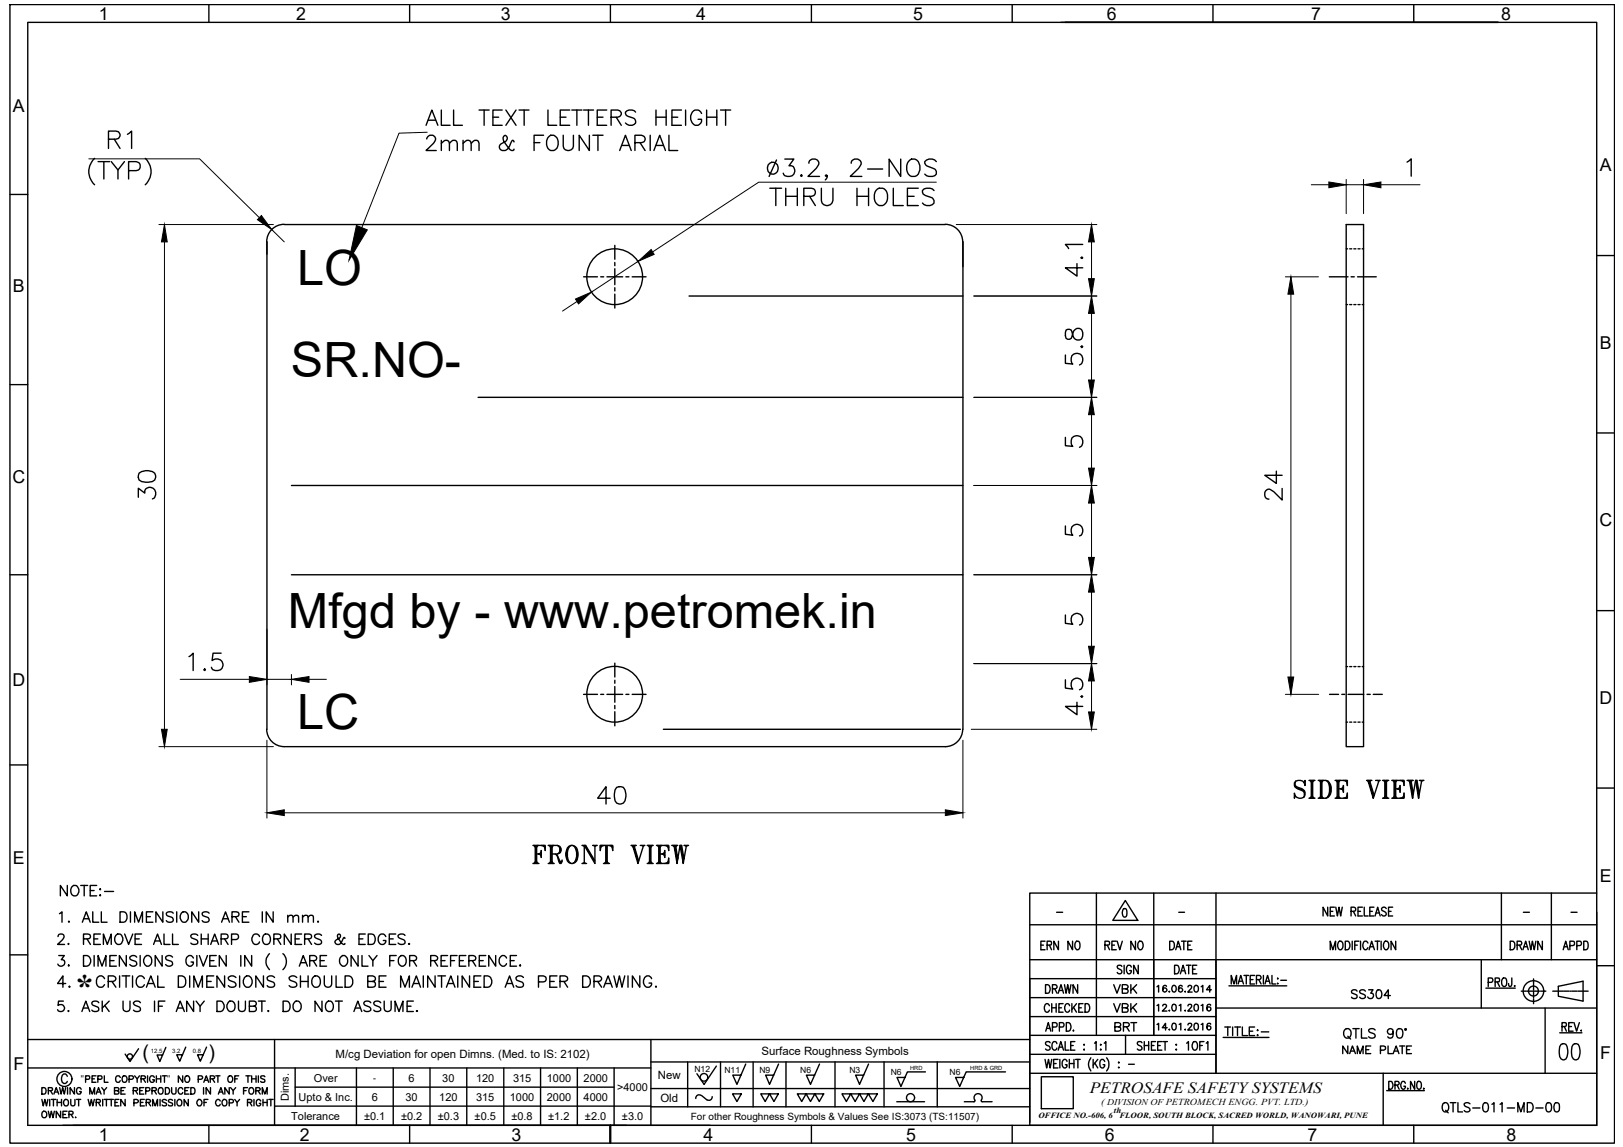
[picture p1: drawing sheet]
<svg xmlns="http://www.w3.org/2000/svg" width="297mm" height="210mm" viewBox="0 0 297 210" stroke-linecap="round" stroke-linejoin="round" font-family="sans-serif">
<!-- layer: 0 -->
<g fill="none" stroke="#000" stroke-width=".25">
<path d="M1.8 .8h293.7v208.4h-293.7zM5.1 4.1h287.1v201.8h-287.1zM38.2 .8v3.3M75 .8v3.3M111.7 .8v3.3M148.5 .8v3.3M185.3 .8v3.3M194.2 4.1h80h-79.3M222 .8v3.3M258.7 .8v3.3M1.8 35.6h3.3M17.3 29a3.3 3.3 0 0 0 0 4.8"/>
<path d="M17.9 29.6h2.2M19 29.6v3.2M19.9 25.5h1.3l.5-.2a.76 .76 0 0 0 0-1.2l-.5-.1h-1.3v3.2M20.4 29.6l1.2 1.5v1.7M20.9 25.5l1.1 1.7M22.8 29.6l-1.2 1.5M23.3 24.6l.8-.6v3.2M23.5 31.2h1.4l.5-.1a.85 .85 0 0 0 .3-.9 .85 .85 0 0 0-.8-.6h-1.4v3.2M26.6 29a3.3 3.3 0 0 1 0 4.8M78 22.9l1-2.8 1.1 2.8M78.1 25.4v-.1a.95 .95 0 0 1 1.1-.5 .82 .82 0 0 1 .5 .7 .82 .82 0 0 1-.4 .7l-1.3 1.3h1.8M78.4 22h1.3"/>
<path d="M80.8 20.1v2.8h1.6M80.8 26.2l.6-.5h.4l.3 .2 .2 .3v1.3M80.8 25.7v1.8M82.3 26.2l.6-.5h.4l.3 .2 .1 .3v1.3M83 20.1v2.8h1.6M84.8 26.2l.6-.5h.4l.3 .2 .1 .3v1.3M84.8 25.7v1.8M86.2 26.2l.7-.5h.4l.2 .2 .2 .3v1.3M87.7 20.1h1.8M88.6 20.1v2.8M90.2 21.4h1.1M91.9 20.1h-1.7v2.8h1.7"/>
<path d="M92.6 20.1l1.8 2.8M94.1 26l-.3-.3-.3 .4a1.52 1.52 0 0 1-1.6 1.4 .67 .67 0 0 1-.5-.5 .67 .67 0 0 1 .3-.6l.9-.5a.64 .64 0 0 0-.1-1.1l-.3 .1a1.05 1.05 0 0 0 .3 1.3l.9 1.2 .5 .1 .2-.2M94.4 20.1l-1.8 2.8M95 20.1h1.8M95.9 20.1v2.8M97.7 26.1h1.1M99.5 24.8h-1.8v2.7M100.3 20.1v2.8h1.6M100.3 25.2l.5-.4a1.3 1.3 0 0 1 1.4 1.7 1.06 1.06 0 0 1-1.1 1.1 1.06 1.06 0 0 1-1.1-1.1v-.6zM102.5 21.4h1.1M103.1 24.8v1.9a.94 .94 0 0 0 .9 .9 .94 .94 0 0 0 .9-.9v-1.9M104.3 20.1h-1.8v2.8h1.8"/>
<path d="M104.6 20.1h1.9M105.6 20.1v2.8M106.8 20.1h1.8M107.7 20.1v2.8M107.9 24.8v2.7l-1.9-2.7v2.7M108.5 24.8h1.9M109.3 21.4h1.1M109.4 24.8v2.7M111 20.1h-1.7v2.8h1.7M111.8 21.4h1.2a.73 .73 0 0 0 .7-.8l-.3-.3-.4-.2h-1.2v2.8M112.8 21.4l.9 1.5M113.4 27.5l1.1-2.7 1 2.7"/>
<path d="M113.8 26.6h1.3M116.2 26.1h1.2l.4-.1a.66 .66 0 0 0 0-1.1l-.4-.1h-1.2v2.7M116.3 20.5a1.25 1.25 0 0 0-1.8 0 .68 .68 0 0 0 .5 .8l.8 .3a.67 .67 0 0 1 .5 .5 .67 .67 0 0 1-.2 .7 1.21 1.21 0 0 1-1.6-.3M117.1 26.1l1 1.4M119 24.8v2.7M119.7 27.5l1-2.7 1.1 2.7M120.1 21.4h1.8M120.1 20.1v2.8M120.1 26.6h1.3M121.9 20.1v2.8M122.4 24.8v2.7h1.6M123 21.4h1"/>
<path d="M124.7 20.1h-1.7v2.8h1.7M125.5 20.1v2.8M128.4 20.8a.95 .95 0 0 0-.9-.7 .95 .95 0 0 0-.9 .7 1.65 1.65 0 0 0 .6 2.1 .98 .98 0 0 0 1.2-1.1h-.6M129.3 21.4h1.9M129.3 20.1v2.8M131.2 20.1v2.8M131.9 20.1h1.8M132.8 20.1v2.8M140.9 34.4h2.1M142 34.4v3.2M142.1 29.3l-1.3 3M143.6 29.1h1.7l-.9 1.2h.5a1.05 1.05 0 0 1 .5 1.4 1.05 1.05 0 0 1-1.3 .6l-.5-.1-.3-.5"/>
<path d="M143.8 34.4v3.2M143.8 35.9h2.1M145.9 34.4v3.2M146.5 32.2l.2-.2 .1 .2-.1 .1zM147.1 35.9h1.4l.4-.1a.75 .75 0 0 0 .3-.8 .75 .75 0 0 0-.7-.6h-1.4v3.2M148 29.9a.72 .72 0 0 1 .6-.8h.6a.78 .78 0 0 1 .5 1.2l-.3 .5-1.5 1.5h2.1M148.2 35.9l1 1.7M150.3 34.4v2.3a1.07 1.07 0 0 0 1.1 .9 1.07 1.07 0 0 0 1-.9v-2.3M151.4 32.2l-.2 .1-.2-.1 .2-.2 .2 .2v.3l-.4 .4M155.8 29.9a.72 .72 0 0 1 .6-.8 1.05 1.05 0 0 1 1.2 .6v.3l-.5 .8-1.5 1.5h2.1M156.8 35.9h2.2M156.8 34.4v3.2"/>
<path d="M158.8 30.9h2.7M159 34.4v3.2M160.3 34.9a1.18 1.18 0 0 1 1.4-.4 1.18 1.18 0 0 1 .7 1.1 1.47 1.47 0 0 1-1.5 2 1.84 1.84 0 0 1-.6-2.7zM163.5 34.4v3.2h1.8M164.8 29.1v3.2l-2.1-3.2v3.2M166.1 35.9h1.2M166.2 29.6a1.07 1.07 0 0 1 1.1-.5 1.07 1.07 0 0 1 .9 .8 1.79 1.79 0 0 1-.8 2.4 1.42 1.42 0 0 1-1.5-2zM168.1 34.4h-2v3.2h2M170.9 34.9a1.46 1.46 0 0 0-2.1 0 .76 .76 0 0 0 .6 .9l.9 .3a.77 .77 0 0 1 .6 .6 .77 .77 0 0 1-.3 .8 1.42 1.42 0 0 1-1.8-.3M171.4 29.6a1.36 1.36 0 0 0-2.2 0 .82 .82 0 0 0 .7 .9l.9 .3a.82 .82 0 0 1 .6 1.1 1.44 1.44 0 0 1-2.2 0M257.5 29.7l.8-.6v3.1M48.9 44.3v89.2"/>
<path d="M52 41a3.2 3.2 0 0 0-3.2 3.2M52 41.1h121M106.8 50.7h2.5M109.9 50.7h.6M111.1 50.7h2.9M112.5 44.9v2.5M112.5 48v.6M112.5 49.2v2.9M112.5 52.6v.6M112.5 53.8v2.6M114.6 50.7h.5M115.7 50.7h2.5"/>
<path d="M126.1 54.2h50.1M173 41a3.2 3.2 0 0 1 3.2 3.2M176.2 44.3v89.2M197.1 48.2v2.3l-2.1-1.5h3.2M198 47l.2 .2-.2 .1-.1-.1zM198.2 44.7h-3.2l.6 .8M243.3 50.7h3.4M246.4 41.1h3.2v95.5h-3.2zM246.4 45.5h.2M246.4 55.7h.2M247 45.5h.4M247 55.7h.4"/>
<path d="M247.3 50.7h.6M247.8 45.5h.4M247.8 55.7h.4M248.5 50.7h3.4M248.5 45.5h.4M248.5 55.7h.4M249.3 45.5h.3M249.3 55.7h.3M292.2 46.8h3.3M1.8 70.4h3.3M87.5 72.7h88.7M195 65v1.5l1.3 .1a1.12 1.12 0 0 1 0-1.7 1.12 1.12 0 0 1 1.7 .3 1.12 1.12 0 0 1-.4 1.6"/>
<path d="M195.1 60.4l-.1 .5 .1 1a.62 .62 0 0 0 1.1-.3 1.59 1.59 0 0 1 .9-1.5 .84 .84 0 0 1 1.1 .8 1.03 1.03 0 0 1-.6 1.3 1 1 0 0 1-1.3-.9l-.1-.6a.66 .66 0 0 0-1.1-.3zM198 63.3l.2 .1-.2 .2-.1-.2zM292.2 79.2h3.3M25.3 91v-1.6l1.2 .8a1.03 1.03 0 0 1 1.2-1 1.03 1.03 0 0 1 .8 1.3l-.3 .7-.3 .1M25.4 86.6a2.42 2.42 0 0 1 2.9 0 1.03 1.03 0 0 1-.4 1.5 2.93 2.93 0 0 1-2.5-.3l-.1-.4zM53.3 88.8h122.9M195 80v1.6l1.3 .1a1.12 1.12 0 0 1 0-1.7 1.12 1.12 0 0 1 1.7 .2 1.12 1.12 0 0 1-.4 1.7M195 96.3v1.5l1.3 .1a1.15 1.15 0 0 1 0-1.6 1.15 1.15 0 0 1 1.6 0 1.15 1.15 0 0 1 0 1.6l-.3 .2M233.6 86.2v2.3l-2.1-1.5h3.2M234.7 89.4v2.1l-1.6-1.5-.4-.3a.72 .72 0 0 0-1.2 .5v.5a.72 .72 0 0 0 .7 .6M1.8 105.2h3.3M40.5 119.5h-1.5l-.2 1.4a1.14 1.14 0 0 1 1.7-.1 1.14 1.14 0 0 1 0 1.7 1.14 1.14 0 0 1-1.7-.1l-.1-.3"/>
<path d="M53.3 105.2h122.9M195 112.6v1.5l1.3 .1a1.15 1.15 0 0 1 0-1.6 1.15 1.15 0 0 1 1.6 0 1.15 1.15 0 0 1 0 1.6l-.3 .2M292.2 111.7h3.3M1.8 140h3.3M34.6 120.2l.7-.7v3.2M37.3 122.6l.2-.2 .1 .2-.1 .1zM48.8 133.4a3.2 3.2 0 0 0 3.2 3.2h121a3.2 3.2 0 0 0 3.2-3.2M106.8 127.1h2.5M109.9 127.1h.6M111.1 127.1h2.9M112.5 121.4v2.5M112.5 124.5v.5"/>
<path d="M112.5 125.6v2.9M112.5 129.1v.6M112.5 130.2v2.6M114.6 127.1h.5M115.7 127.1h2.5M121.4 133.5h54.4M195 124.4v1.5l1.3 .2a1.15 1.15 0 0 1 0-1.7 1.15 1.15 0 0 1 1.6 0 1.15 1.15 0 0 1 0 1.7l-.3 .1M197.1 128.5v2.3l-2.1-1.5h3.2M198 127.3l.2 .2-.2 .1-.1-.1zM243.3 127.1h1.7M245.6 127.1h.5M246.4 122h.2"/>
<path d="M246.4 132.2h.2M246.7 127.1h2.9M247 122h.4M247 132.2h.4M247.8 122h.4M247.8 132.2h.4M248.5 122h.4M248.5 132.2h.4M249.3 122h.3M249.3 132.2h.3M250.2 127.1h.6M251.3 127.1h1.7"/>
<path d="M111.7 146.1h-2.3l1.5-2.1v3.1M112.9 144.1a1.08 1.08 0 0 1 1.5 .5 2.48 2.48 0 0 1-.3 2.4 1.03 1.03 0 0 1-1.5-.5 2.93 2.93 0 0 1 .3-2.4zM292.2 144.2h3.3M1.8 174.7h3.3M10.8 174.9h1l-.6 .7a.63 .63 0 0 1 .6 .9 .63 .63 0 0 1-1 .2l-.2-.3M10.9 167.2l.4-.3v1.9M12 180h-1.5l1-1.4v2.1M12.5 176.7h.2l-.1 .1zM15.1 168.8l.7-1.9 .7 1.9M15.3 174.9h.6a1.03 1.03 0 0 1 .7 .9 1.03 1.03 0 0 1-.7 1h-.6zM15.3 168.1h1M17 166.9v1.9h1.1"/>
<path d="M17.2 174.9v1.9M17.9 176.8v-1.9l.8 1.9 .7-1.9v1.9M18.5 166.9v1.9h1.1M19.1 179.1a.76 .76 0 0 0-.8-.5 .76 .76 0 0 0-.6 .8 .9 .9 0 0 0 .1 1 .9 .9 0 0 0 1 .2l.3-.4M19.8 179.6h.9a.58 .58 0 0 0 .5-.6l-.2-.3-.3-.1h-.9v2.1M20.1 175.8h.8M20.5 179.6l.7 1.1M21.3 174.9h-1.2v1.9h1.2M21.9 178.6v2.1M22 166.9h.6a1.02 1.02 0 0 1 .7 .9 1.02 1.02 0 0 1-.7 1h-.6zM22.4 178.6h1.3M23.1 178.6v2.1"/>
<path d="M23.1 174.9v1.9l-1.3-1.9v1.9M23.9 166.9v1.9M24.3 178.6v2.1M24.6 168.8v-1.9l.8 1.9 .7-1.9v1.9M25 175.2a.71 .71 0 0 0-.7-.4 .71 .71 0 0 0-.6 .5l.3 .3 .7 .3a.46 .46 0 0 1 .3 .3 .46 .46 0 0 1-.2 .5 .8 .8 0 0 1-1.1-.2M25.7 174.9v1.9M26.4 179.1a.76 .76 0 0 0-.9-.5 .76 .76 0 0 0-.6 .8 .92 .92 0 0 0 .2 1 .92 .92 0 0 0 1 .2l.3-.4M26.5 175.2a.78 .78 0 0 1 1-.1 .78 .78 0 0 1 .3 1 .74 .74 0 0 1-.8 .7 .74 .74 0 0 1-.7-.7v-.5zM26.8 167.8h.7M27.1 180h1M28 166.9h-1.2v1.9M28.9 178.6v2.1h1.2"/>
<path d="M29.7 174.9v1.9l-1.3-1.9v1.9M29.8 166.9v1.9l-1.3-1.9v1.9M31.6 175.2a.71 .71 0 0 0-.7-.4 .71 .71 0 0 0-.6 .5l.2 .3 .7 .3a.46 .46 0 0 1 .4 .3 .46 .46 0 0 1-.2 .5 .8 .8 0 0 1-1.1-.2M31.7 167.1a.74 .74 0 0 0-1.3 .2l.2 .3 .9 .3a.48 .48 0 0 1 .2 .5 .48 .48 0 0 1-.4 .4l-.7-.1-.2-.2M32.3 166.9v1.9M32.6 178.6h.7a1.12 1.12 0 0 1 .7 1 1.12 1.12 0 0 1-.7 1.1h-.7zM33.2 167.1l.2-.2a.95 .95 0 0 1 1.1 .7 .95 .95 0 0 1-.6 1.2 1 1 0 0 1-.9-.6 1 1 0 0 1 .2-1.1zM34.7 178.6v2.1M35.4 175.3a.64 .64 0 0 0-1-.3 1.01 1.01 0 0 0-.4 1.1 1.01 1.01 0 0 0 1 .7 .7 .7 0 0 0 .4-.7h-.4M36 174.9v1.9M36.4 166.9v1.9l-1.3-1.9v1.9M36.5 174.9l.7 1.9 .8-1.9"/>
<path d="M37.8 179.6h.9M38.3 167.1a.74 .74 0 0 0-1.3 .2l.2 .3 .7 .2a.49 .49 0 0 1 .2 .9 .87 .87 0 0 1-1.1-.2M38.4 175.8h.8M39.1 178.6h-1.3v2.1h1.3M39.6 174.9h-1.2v1.9h1.2M40.6 168.8l.7-1.9 .7 1.9M40.8 168.1h.9M41.1 178.6v2.1l-1.4-2.1v2.1M41.4 174.9v1.9l-1.3-1.9v1.9M42.5 167.8l1.1-.1 .1-.3-.1-.4-.3-.1h-.8v1.9M43.1 167.8l.6 1M43.2 178.9a.79 .79 0 0 0-.8-.3 .79 .79 0 0 0-.6 .5l.2 .3 .8 .3a.52 .52 0 0 1 .2 .9 .99 .99 0 0 1-1.2-.2"/>
<path d="M43.9 178.6v2.1M44.1 174.9v1.9M44.4 167.8h.7M44.7 178.9l.3-.2a.94 .94 0 0 1 1.1 .3 .94 .94 0 0 1-.1 1.2 .71 .71 0 0 1-1 .4 1.23 1.23 0 0 1-.3-1.7zM45.6 166.9h-1.2v1.9M46.1 174.9v1.9l-1.3-1.9v1.9M48 166.9v1.9M48.2 178.6v2.1l-1.4-2.1v2.1M49.3 174.5a1.98 1.98 0 0 0 0 2.9M50 166.9v1.9l-1.3-1.9v1.9M50.2 178.9a.75 .75 0 0 0-.7-.3 .75 .75 0 0 0-.6 .5l.2 .3 .8 .3a.52 .52 0 0 1 .2 .9 .95 .95 0 0 1-1.2-.2M51.8 174.5a1.98 1.98 0 0 1 0 2.9"/>
<path d="M52.7 167.8l.4-.3 .5 .1v1.2M52.7 167.5v1.3M53.6 167.8l.3-.2a.44 .44 0 0 1 .8 .2v1M54.3 178.9a.79 .79 0 0 0-.8-.3 .79 .79 0 0 0-.6 .5l.2 .3 .8 .3a.5 .5 0 0 1 .4 .4 .5 .5 0 0 1-.2 .5 .99 .99 0 0 1-1.2-.2M54.8 176.8l.7-1.9 .8 1.9M55 179.6h1.4M55 178.6v2.1M55.1 176.2h.9M55.4 167.8l.3-.2a.44 .44 0 0 1 .7 .2v1M55.4 167.5v1.3M56.4 167.8l.4-.3 .5 .1 .1 1.2M56.4 178.6v2.1"/>
<path d="M56.7 175.8h.8l.3-.1 .2-.3a.5 .5 0 0 0-.5-.5h-.8v1.9M57.3 178.9a.75 .75 0 0 1 .8-.3 .75 .75 0 0 1 .5 .8 .9 .9 0 0 1-.2 1 .9 .9 0 0 1-1 .2 1.29 1.29 0 0 1-.1-1.7zM57.3 175.8l.7 1M58.6 175.8h.8M59.4 178.6v1.5a.68 .68 0 0 0 .6 .6 .68 .68 0 0 0 .7-.6v-1.5M59.8 174.9h-1.2v1.9h1.2M61.5 178.6v2.1h1.2M62.4 175.2a.78 .78 0 0 1 1-.1 .78 .78 0 0 1 .2 1 .74 .74 0 0 1-.7 .7 .74 .74 0 0 1-.8-.7v-.5zM63.2 178.6h.7a1.12 1.12 0 0 1 .7 1 1.12 1.12 0 0 1-.7 1.1h-.7zM65.5 174.9v1.9l-1.2-1.9v1.9M66.3 174.9v1.9h1.1M67.3 179.6h.9l.3-.1a.44 .44 0 0 0 0-.8l-.3-.1h-.9v2.1l1.2-.1a.53 .53 0 0 0 .2-.6 .53 .53 0 0 0-.5-.4"/>
<path d="M67.5 174.9l.7 .9v1M69 174.9l-.8 .9M69.4 179.6h.8M70.7 178.6h-1.3v2.1h1.3M71.3 175.8h.8M72.5 174.9h-1.2v1.9M73.1 175.2a.78 .78 0 0 1 1-.2 .78 .78 0 0 1 .2 1.1 .72 .72 0 0 1-.7 .7 .72 .72 0 0 1-.7-.7zM75 175.8h.8l.3-.1 .1-.3a.5 .5 0 0 0-.4-.5h-.8v1.9M75.6 175.8l.6 1M75.7 180h1M77.5 178.6v2.1M78.8 175.8l1.1-.1a.41 .41 0 0 0 0-.7l-.3-.1h-.8v1.9"/>
<path d="M79.5 175.8l.6 1M79.6 178.6v2.1l-1.3-2.1v2.1M80.1 178.6h1.4M80.7 175.8h.7M80.8 178.6v2.1M81.9 174.9h-1.2v1.9h1.2M82 180h1M82.5 175.8h.7M83.7 174.9h-1.2v1.9M83.8 178.6v2.1M84.1 175.8h.7M85.3 174.9h-1.2v1.9h1.2"/>
<path d="M85.8 175.8l1.1-.1 .2-.3-.1-.3-.4-.2h-.8v1.9M85.9 178.6v2.1l-1.3-2.1v2.1M86.4 175.8l.7 1M86.7 179.6h.8M87.7 175.8h.7M88 178.6h-1.3v2.1h1.3M88.6 178.6h.7a1.09 1.09 0 0 1 .7 1 1.09 1.09 0 0 1-.7 1.1h-.7zM88.9 174.9h-1.2v1.9h1.2M90.7 174.9v1.9l-1.2-1.9v1.9M92.7 175.3a.64 .64 0 0 0-1-.3 1.01 1.01 0 0 0-.3 1.1 1.01 1.01 0 0 0 .9 .7l.4-.5M92.8 180h.9M93.4 175.8h.7"/>
<path d="M94.5 174.9h-1.1v1.9h1.1M95.1 176.7h.2l-.1 .1zM95.8 178.9a.75 .75 0 0 0-.7-.3 .75 .75 0 0 0-.7 .5l.2 .3 .8 .3a.52 .52 0 0 1 .2 .9 .95 .95 0 0 1-1.2-.2M98.6 179.7h.8a.53 .53 0 0 0 .5-.4 .53 .53 0 0 0-.2-.6l-.3-.1h-.8v2.1M100.6 179.6h.8M101.9 178.6h-1.3v2.1h1.3M102.5 179.6h.9l.3-.1a.44 .44 0 0 0 0-.8l-.3-.1h-.9v2.1M103.2 179.6l.7 1.1M106.6 178.6h.8a1.12 1.12 0 0 1 .7 1 1.12 1.12 0 0 1-.7 1.1h-.8zM108.7 179.6h.9a.58 .58 0 0 0 .5-.6l-.2-.3-.3-.1h-.9v2.1M109.4 179.6l.7 1.1M110.8 180h1"/>
<path d="M112.4 178.6l.5 2.1 .5-2.1 .4 2.1 .5-2.1M114.9 178.6v2.1M117.1 178.6v2.1l-1.4-2.1v2.1M119.3 179.1a.71 .71 0 0 0-1.1-.4 1.07 1.07 0 0 0-.4 1.2 1.07 1.07 0 0 0 1 .8 .67 .67 0 0 0 .5-.8h-.5M188.5 175.6h103.7M188.5 169.2h103.7M200.7 163.4v26.1M202.2 173l.7-.1 .1-.5-.8-.2v1.6M202.6 173l.5 .8M203.5 173h.5M204.3 172.2h-.8v1.6h.8M204.5 172.2l.4 1.6 .5-1.6"/>
<path d="M205.3 176.9a.46 .46 0 0 0-.5-.3 .46 .46 0 0 0-.3 .4l.1 .2 .7 .4a.39 .39 0 0 1-.3 .6h-.2l-.3-.2M205.6 166.3h.3a.92 .92 0 0 1 .3 1.2l-.1 .3h-.3a1.12 1.12 0 0 1-.2-1.5zM205.7 176.6v1.6M206 164.8l2.2 3.6h-4.5zM207.1 177a.46 .46 0 0 0-.6-.4 .46 .46 0 0 0-.3 .6v.6a.43 .43 0 0 0 .7 .3l.2-.5h-.3M207.8 172.2v1.6l-.8-1.6v1.6M208.3 176.6v1.6l-.8-1.6v1.6M208.5 172.3l.3-.1a.85 .85 0 0 1 .4 .9 .85 .85 0 0 1-.6 .7 1.08 1.08 0 0 1-.1-1.5zM211.2 163.4v26.1M215 176.6h.4a.83 .83 0 0 1 .4 1 .83 .83 0 0 1-.8 .6zM216 178.2l.5-1.6 .5 1.6M216.2 177.7h.6"/>
<path d="M217.1 176.6h.9M217.6 176.6v1.6M218.3 177.4h.4M219 176.6h-.7v1.6h.7M222.5 179.1h-34v26.3M222.5 163.4v33M226.8 179.6h.6M227.7 178.5h.8M228.1 178.5v1.6M228.8 179.3h.5M229.6 178.5h-.8v1.6h.8M230 179.3l.7-.1 .1-.2-.1-.4-.7-.1v1.6"/>
<path d="M230.4 179.3l.4 .8M231.2 178.5v1.6M231.7 179.6h.6M232.8 178.5v1.6h.7M233.8 180v.1zM233.8 179v.2zM234.4 179.4h1.1M243 166v1.6l-.9-1.6v1.6M243.5 173.8v-1.6l.4 1.6 .5-1.6v1.6M243.5 166.8h.4M244.2 166h-.7v1.6h.7M244.5 166l.3 1.6 .3-1.6 .3 1.6 .3-1.6"/>
<path d="M245.1 172.3l.1-.1a.81 .81 0 0 1 .7 .7 .81 .81 0 0 1-.4 .8l-.1 .1a.88 .88 0 0 1-.6-.6 .88 .88 0 0 1 .3-.9zM246.2 172.2h.4a.83 .83 0 0 1 .5 1 .83 .83 0 0 1-.9 .6zM247.3 166.8h.5a.39 .39 0 0 0 .3-.4 .39 .39 0 0 0-.3-.4h-.5v1.6M247.5 172.2v1.6M247.7 166.8l.4 .8M247.9 173h.5M248.5 166.8h.5M248.7 172.2h-.8v1.6M249 172.2v1.6M249.3 166h-.8v1.6h.8M249.7 166v1.6h.7M250.4 172.6a.48 .48 0 0 0-.6-.4 .48 .48 0 0 0-.4 .6v.4a.48 .48 0 0 0 .4 .6 .48 .48 0 0 0 .6-.4"/>
<path d="M250.6 173.8l.4-1.6 .5 1.6M250.7 166.8h.5M250.7 173.3h.7M251.5 166h-.8v1.6h.8M251.7 167.6l.4-1.6 .5 1.6M251.7 172.2h.8M251.8 167.1h.6M252.1 172.2v1.6M252.8 172.2v1.6M253.4 172.3l.2-.1a.81 .81 0 0 1 .7 .7 .81 .81 0 0 1-.4 .8l-.1 .1a.88 .88 0 0 1-.6-.6 .88 .88 0 0 1 .2-.9zM253.7 166.3a.44 .44 0 0 0-.5-.3 .44 .44 0 0 0-.3 .4l.1 .3 .6 .3a.38 .38 0 0 1-.2 .6h-.2l-.3-.2M254.1 166.8h.5"/>
<path d="M254.9 166h-.8v1.6h.8M255.4 172.2v1.6l-.8-1.6v1.6M271.1 175.6v8.9M272.4 179.8l.7-.2 .1-.3-.1-.3h-.7v1.5M273.6 179.7l.8-.1v-.6h-.8v1.5M274 179.7l.4 .8M274.8 163.4v12.2M275.1 179h.3a1.04 1.04 0 0 1 0 1.5 .86 .86 0 0 1-.6-.6 .86 .86 0 0 1 .3-.9zM276.7 179v1.2l-.1 .3h-.4l-.1-.5M280.7 179.1v.9M283.9 163.4v12.2M292.2 163.4h-103.7v42.5h103.7v-39"/>
<path d="M292.2 176.7h3.3M5.1 190.2h183.4M5.1 195.4h114M7.7 199a.65 .65 0 0 1 .7 .4 .65 .65 0 0 1-.2 .8h-.5zM8.8 199.6l.7-.1v-.4l-.7-.1v1.2M9.2 199.6l.4 .6M10 199.8h.6M10.9 199l.3 1.2 .3-1.2 .3 1.2 .2-1.2M12.3 197a.49 .49 0 0 0-.7-.4 1.08 1.08 0 0 0 .1 1.7 .54 .54 0 0 0 .6-.4M12.4 199v1.2M12.7 180.5l.1 .1-.1 .1zM13.6 199v1.2l-.8-1.2v1.2"/>
<path d="M14.9 199.3a.48 .48 0 0 0-.7-.2 .48 .48 0 0 0-.2 .7 .43 .43 0 0 0 .4 .4 .43 .43 0 0 0 .5-.4h-.3M15.7 197.5l.6-.1v-.5h-.6v1.2M16.8 197.4h.5M17.6 196.9h-.8v1.2h.8M17.8 199.8h.5M17.9 197.5l.7-.1v-.5h-.7v1.2M18.6 199l.5 .6v.6M19.1 196.9v1.2h.7M19.5 199l-.4 .6M21 199.6l.6-.1 .2-.3-.2-.1-.6-.1v1.2l.7-.1v-.4l-.2-.1M22 197.2a.48 .48 0 0 0-.6-.3 .48 .48 0 0 0-.2 .7 .43 .43 0 0 0 .3 .5 .43 .43 0 0 0 .5-.3M22.1 199.6h.5"/>
<path d="M22.4 197a.54 .54 0 0 1 .8 .1 .54 .54 0 0 1-.1 .8 .47 .47 0 0 1-.6 .1 .47 .47 0 0 1-.1-.7zM22.9 199h-.8v1.2h.8M23.6 197.5l.7-.1 .1-.3-.1-.2h-.7v1.2M24.4 199.6l.7-.1 .1-.3-.1-.1-.7-.1v1.2M24.6 196.9l.5 .5v.7M24.8 199.6l.4 .6M25.4 191.9l-1.6 2.4-.9-1.4M25.5 196.9l-.4 .5M25.6 199.6h.4M25.8 197.4h.7l.1-.3-.1-.2h-.7v1.2M26.2 197.4l.4 .7M26.3 199h-.7v1.2h.7"/>
<path d="M26.7 199.7l.7-.2v-.3l-.7-.2v1.2M26.8 180.7l.8-2.1 .8 2.1M27 196.9v1.2M27.8 199.6l.7-.1 .1-.3-.1-.1-.7-.1v1.2M28.2 197.2a.48 .48 0 0 0-.6-.3 .48 .48 0 0 0-.2 .7 .43 .43 0 0 0 .4 .5 .43 .43 0 0 0 .4-.5h-.3M28.2 199.6l.4 .6M28.6 197.4h.8M28.6 196.9v1.2M29.2 199.1a.56 .56 0 0 1 .7 .5 .56 .56 0 0 1-.7 .6l-.2-.4zM29.4 196.9v1.2M29.7 196.9h.8M30.1 196.9v1.2"/>
<path d="M30.3 199h.3a.64 .64 0 0 1 .4 .6 .64 .64 0 0 1-.4 .6h-.3zM30.4 191.7l-1.1 2.6-.6-1.2h1.1M31.4 199v.9a.41 .41 0 0 0 .4 .3 .41 .41 0 0 0 .4-.3v-.9M33.4 196.9v1.2l-.8-1.2v1.2M33.4 199.3a.43 .43 0 0 0-.5-.3 .43 .43 0 0 0-.3 .5 .49 .49 0 0 0 .2 .6 .49 .49 0 0 0 .6 0v-.2M33.8 199.6h.5M33.9 197a.54 .54 0 0 1 .8 .1 .54 .54 0 0 1-.1 .8 .47 .47 0 0 1-.6 .1 .47 .47 0 0 1-.2-.7zM34 191.6l-1.1 2.6-.6-1.2h1.1M34.6 199h-.8v1.2h.8M34.9 199a.65 .65 0 0 1 .8 .4 .65 .65 0 0 1-.2 .8h-.6zM35.5 180.7v-2.1l.8 2.1 .7-2.1v2.1M36.3 197.5l.7-.1 .1-.3-.1-.2h-.7v1.2"/>
<path d="M37.3 199v1.2M37.3 198.1l.5-1.2 .4 1.2M37.5 197.7h.5M37.8 191.6l-1.1 2.6-.5-1.2h1M38.5 197.4h.7l.1-.3-.1-.2h-.7v1.2M38.5 199v1.2l-.8-1.2v1.2M38.9 197.4l.4 .7M39.5 196.9h.8M39.9 196.9v1.2M40.1 199.8h.6M41.8 197a.54 .54 0 0 1 .7 .1 .54 .54 0 0 1 0 .8 .47 .47 0 0 1-.7 .1 .47 .47 0 0 1-.1-.7zM42 199v1.2l-.9-1.2v1.2"/>
<path d="M42.2 199l.5 .6v.6M43 197.4h.4M43.1 199l-.4 .6M43.7 196.9h-.7v1.2M44.6 199.6h.4M45 196.9h.8M45.3 199h-.7v1.2M45.4 196.9v1.2M45.6 199.2a.54 .54 0 0 1 .8 .1 .54 .54 0 0 1-.1 .8 .47 .47 0 0 1-.6 0 .47 .47 0 0 1-.1-.6zM46.1 197.4h.8M46.1 196.9v1.2M46.8 199.6l.7-.1 .1-.3-.1-.1-.7-.1v1.2"/>
<path d="M46.9 196.9v1.2M47.2 199.6l.4 .6M47.3 196.9v1.2M48.5 197l-.3-.1h-.4l-.1 .1 .1 .3 .6 .3v.4l-.4 .1-.3-.2M50.2 190.2v15.7M54 199h58.4M54 195.4v7M65.2 195.4v10.5M72 195.4v10.5M73.3 180.7v-2.1l.8 2.1 .8-2.1v2.1M75.4 180.7l.8-2.1 .8 2.1M78.7 195.4v10.5"/>
<path d="M81.7 180.7l.8-2.1 .8 2.1M85.4 195.4v10.5M92.2 195.4v10.5M92.5 180.7l.8-2.1 .7 2.1M98.9 195.4v10.5M105.7 195.4v10.5M110.5 180.7l.8-2.1 .8 2.1M112.4 195.4v10.5M119.1 199.2h69.4M119.1 194.3h69.4M119.1 190.2v15.7M120 180.6h.1z"/>
<path d="M125.9 194.3v8.3M131.1 195.1l-2.2 3.3-1.3-1.9M131.9 194.3v8.3M136.5 194.7l-1.6 3.7-.8-1.6h1.5M137.8 194.3v8.3M142.5 194.7l-1.7 3.7-.7-1.6h1.5M143.8 194.3v8.3M150 194.7l-1.7 3.7-.7-1.6h1.5M152.8 194.3v8.3M159 194.7l-1.7 3.7-.7-1.6h1.5M161.8 194.3v8.3M169.4 196.2h-3.3l-1.2 2.6-.7-1.6h1.5"/>
<path d="M171.5 194.3v8.3M184 196.2h-7.2l-1.2 2.6-.7-1.6h1.5M188.5 186h34M188.5 189.5h34M188.5 182.6h34M188.5 196.4h103.7M188.5 192.9h34M190.6 197h5.8v5.9h-5.8zM191.3 193.9l.3 1.5 .3-1.5 .3 1.5 .3-1.5M191.3 180.2a.83 .83 0 0 1 .9 .6 .83 .83 0 0 1-.4 1h-.5zM191.4 188.7l.5-1.6 .4 1.6M191.6 188.2h.6"/>
<path d="M192.1 184.1a.48 .48 0 0 0-.6-.4 .48 .48 0 0 0-.4 .6v.3a.48 .48 0 0 0 .4 .6 .48 .48 0 0 0 .6-.3M192.2 190.8a.45 .45 0 0 0-.5-.2 .45 .45 0 0 0-.4 .4l.3 .3 .5 .2 .1 .5a.51 .51 0 0 1-.9 0M192.5 183.7v1.5M192.5 184.4h.8M192.6 181l.7-.1 .2-.2-.2-.4-.7-.1v1.6M192.6 187.9h.7l.2-.3-.1-.3-.8-.2v1.6M192.8 194.6h.5M193 181l.5 .8M193.3 183.7v1.5M193.4 191a.46 .46 0 0 0-.5-.4 .46 .46 0 0 0-.4 .6v.4a.46 .46 0 0 0 .4 .6 .46 .46 0 0 0 .5-.4M193.6 193.9h-.8v1.5h.8M193.7 192.2l.4-1.6 .5 1.6"/>
<path d="M193.7 181.8l.5-1.6 .4 1.6M193.8 184.4h.5M193.8 191.6h.6M193.8 181.3h.7M193.9 187.9h.7l.1-.3-.1-.3-.7-.2v1.6M194 193.9v1.5M194.6 183.7h-.8v1.5h.8M194.8 180.2l.3 1.6 .3-1.6 .3 1.6 .3-1.6M194.9 190.6v1.6h.8M195.2 187.1a.79 .79 0 0 1 .8 .8 .79 .79 0 0 1-.8 .8zM195.3 194.3a.4 .4 0 0 0-.7-.3 1.04 1.04 0 0 0 .1 1.4 .47 .47 0 0 0 .6-.6h-.3M195.7 194.6h.9"/>
<path d="M195.7 193.9v1.5M195.7 184.1v-.2a.4 .4 0 0 0-.4-.2 .4 .4 0 0 0-.4 .4v.5l.1 .4a.4 .4 0 0 0 .4 .2 .4 .4 0 0 0 .3-.3M196 191.3h.4M196.2 183.7v1.5M196.4 188.6h.1zM196.5 184.3l.5 .9M196.6 193.9v1.5M196.7 190.6h-.7v1.6h.7M196.9 193.9h.8M197 183.7l-.8 1M197.2 180.2v1.6l-.8-1.6v1.6M197.3 193.9v1.5"/>
<path d="M197.4 184.4h.5M198.2 183.7h-.8v1.5h.8M198.3 191.2h.2zM198.3 192.1h.2zM198.6 183.7a.79 .79 0 0 1 .9 .8 .79 .79 0 0 1-.9 .7zM199.6 193.6a1.91 1.91 0 0 0 0 2.4M200.1 193.9v1.5M200.3 190.9l.3-.3v1.6M200.4 194.5l.5 .9M200.9 193.9l-.8 1M201.4 192.1h.1zM201.5 191.1v.2z"/>
<path d="M202.1 190.9l.3-.3v1.6M202.2 194.3a.46 .46 0 0 0-.6-.4 .46 .46 0 0 0-.3 .6v.3a.47 .47 0 0 0 .4 .7 .47 .47 0 0 0 .5-.7h-.3M202.5 193.6a1.91 1.91 0 0 1 0 2.4M204.7 194.5h.1zM204.7 195.4h.1zM206 189.5v3.4M206.5 194.8h1.1M209 190.8a.45 .45 0 0 0-.5-.2 .45 .45 0 0 0-.3 .4l.1 .2 .6 .3 .1 .5a.51 .51 0 0 1-.8 0M209.4 190.6v1.6M210.2 190.6v1.6M210.7 191.3h.5M211.5 190.6h-.8v1.6h.8"/>
<path d="M211.8 180.6l.2-.3v1.3M211.8 184l.2-.2v1.2M211.8 187.5l.2-.2v1.2M211.9 191.3h.4M212.6 190.6h-.7v1.6h.7M212.8 184.1l.2-.3h.3l.2 .2-.1 .3-.7 .7h.9M212.8 190.6h.9M213.2 190.6v1.6M213.5 180.5l-.1-.1a.37 .37 0 0 0-.5 .2v.8a.39 .39 0 0 0 .6 .1 .39 .39 0 0 0-.1-.6 .39 .39 0 0 0-.6 .2M213.6 188.1h-.9l.6-.8v1.2M214 181.5h.1zM214 184.9h.1z"/>
<path d="M214 188.4h.1zM214.6 180.4l.2-.1a.65 .65 0 0 1 .5 .6 .65 .65 0 0 1-.5 .7 .74 .74 0 0 1-.2-1.2zM214.6 183.8h.3a.68 .68 0 0 1 .4 .6 .68 .68 0 0 1-.5 .6 .79 .79 0 0 1-.2-1.2zM214.6 187.3h.3a.68 .68 0 0 1 .4 .6 .68 .68 0 0 1-.5 .6 .79 .79 0 0 1-.2-1.2zM215.3 191.1v.2zM215.3 192v.2zM215.8 184l.3-.2v1.2M215.8 187.5l.3-.2v1.2M216.4 180.5l-.1-.1a.37 .37 0 0 0-.6 .2v.8a.39 .39 0 0 0 .6 .1 .39 .39 0 0 0-.1-.6 .39 .39 0 0 0-.5 .2M216.8 181.5h.2zM216.8 184.9h.2zM216.8 188.4h.2z"/>
<path d="M217.2 190.9l.3-.3v1.6M217.4 180.6l.2-.3h.3l.2 .3v.2l-.7 .8h.8M217.4 184.1l.2-.3h.4l.1 .2v.3l-.7 .7h.8M217.4 187.6l.2-.3h.4l.1 .2v.2l-.7 .8h.8M218.4 190.7l.2-.1a.83 .83 0 0 1 .6 .6 .83 .83 0 0 1-.3 .9l-.1 .1a.88 .88 0 0 1-.6-.7 .88 .88 0 0 1 .2-.8zM218.7 180.4a.37 .37 0 0 1 .6 .2v.2a.53 .53 0 0 1-.4 .8 .77 .77 0 0 1-.2-1.2zM218.7 183.8h.3a.67 .67 0 0 1 .3 .7 .67 .67 0 0 1-.4 .5 .82 .82 0 0 1-.2-1.2zM218.7 187.3h.3a.67 .67 0 0 1 .3 .6 .67 .67 0 0 1-.4 .6 .82 .82 0 0 1-.2-1.2zM219.6 191.3h.4M219.8 180.6l.3-.3v1.3M219.8 184l.3-.2v1.2M219.8 187.5l.3-.2v1.2"/>
<path d="M220.3 190.6h-.7v1.6M220.8 190.9l.3-.3v1.6M221.6 184l-.1-.2h-.3a.68 .68 0 0 0-.3 .6 .68 .68 0 0 0 .4 .6 .38 .38 0 0 0 .3-.5 .38 .38 0 0 0-.7-.1v.2M221.6 187.4l-.1-.1h-.3a.68 .68 0 0 0-.3 .6 .68 .68 0 0 0 .4 .6 .38 .38 0 0 0 .3-.4 .38 .38 0 0 0-.3-.4 .38 .38 0 0 0-.4 .4M221.7 181.1h-.9l.6-.8v1.3M222.5 184.5h69.7M223.9 189.9h8.3M224.2 187.9h1M224.7 187.9v1.6M224.9 180.4h10.6M225.3 180.1v-1.6l.5 1.6 .5-1.6v1.6M225.6 187.9v1.6"/>
<path d="M226 187.9h1M226.5 187.9v1.6M226.6 180.1l.5-1.6 .5 1.6M227.4 187.9v1.6h.9M228.6 188.7h.7M229.6 187.9h-1v1.6h1M230.1 188.5h.2zM230.1 189.5h.2zM230.8 188.8h1.4M231.5 180.1l.5-1.6 .5 1.6M246.3 188.3a.86 .86 0 0 1 1 .6 .86 .86 0 0 1-.5 1.1 .9 .9 0 0 1-.9-.7 .9 .9 0 0 1 .4-1zM246.7 191.4v1.4l-1-1.4v1.4"/>
<path d="M246.7 189.6l.5 .5M247 192.8l.5-1.4 .6 1.4M247.2 192.3h.7M247.6 188.2h1.2M248.2 188.2v1.8M248.4 192.8v-1.4l.5 1.4 .6-1.4v1.4M249.2 188.2v1.8h1M250 192.1h.5M250.9 191.4h-.9v1.4h.9M251.7 188.5a.69 .69 0 0 0-1.2 .1l.2 .3 .6 .2a.43 .43 0 0 1 .4 .4 .43 .43 0 0 1-.2 .4 .82 .82 0 0 1-1-.2M252.6 192.2l.8-.1 .2-.2-.1-.4-.9-.1v1.4M253.2 196.4v9.5"/>
<path d="M253.8 199.6h6.9M254 191.4v1.4h.8M254.2 197.9h.4a.85 .85 0 0 1 0 1.4h-.4zM255 188.8a.53 .53 0 0 1-.8 .4 .53 .53 0 0 1-.1-.9 .53 .53 0 0 1 .8 .2v1.1a.51 .51 0 0 1-.4 .4 .51 .51 0 0 1-.5-.3M255 192.8l.5-1.4 .5 1.4M255.2 192.3h.6M255.3 198.6l.6-.1 .2-.2-.2-.4h-.6v1.4M255.7 198.6l.4 .7M255.8 188.3a.6 .6 0 0 1 .9 .2 1.47 1.47 0 0 1-.2 1.4 .58 .58 0 0 1-.8-.3 1.37 1.37 0 0 1 .1-1.3zM256.2 191.4h.9M256.6 191.4v1.4M257.2 198.2a.44 .44 0 0 0-.5-.3 .44 .44 0 0 0-.3 .5v.4a.44 .44 0 0 0 .4 .5 .44 .44 0 0 0 .4-.5h-.3"/>
<path d="M257.4 192.1h.6M257.6 199.2v.1zM258.3 191.4h-.9v1.4h.9M258.9 197.9v1.4l-.8-1.4v1.4M259.5 197.9h.1a.77 .77 0 0 1 .6 .6 .77 .77 0 0 1-.3 .7l-.1 .1a.8 .8 0 0 1-.6-.6 .8 .8 0 0 1 .3-.8zM260.6 199.2v.1zM271.9 180.8h5.4M277.2 180.4v.1zM278.4 181.4h.9M279.4 181.4h.2M279.7 181.4h.8M280.6 181.4h.2"/>
<path d="M280.7 180.2v.1M280.7 180.5v.7M280.7 181.3v.2M280.7 181.6v.7M280.7 182.5v.1M280.7 182.8v.9M280.9 181.4h.7M281.8 181.4h.1M282.1 181.4h.8M282.8 184.5v11.9M284.2 181.4h.7M285 181.4h.2"/>
<path d="M285.2 180.5l4.5-.9v3.6l-4.5-.9zM285.3 181.4h.7M285.9 187.9l.7-.1v-.6l-.7-.1v1.6M286.2 181.4h.1M286.3 187.9l.4 .8M286.5 181.4h.7M287.1 187.9h.5M287.4 181.4h.1M287.7 181.4h.7M287.9 187.1h-.8v1.6M288.1 187.1l.4 1.6 .6-1.6M288.5 181.4h.1"/>
<path d="M288.8 181.4h.7M289.6 181.4h.2M289.9 181.4h.8M7.7 201.2l.2 1.2 .3-1.2 .3 1.2 .3-1.2M7.7 203.5l.3-.1a.58 .58 0 0 1 .6 .6 .58 .58 0 0 1-.7 .5l-.2-.4zM8.8 203.4l.3 1.1 .3-1.1 .3 1.1 .2-1.1M9.1 201.2v1.2M9.4 201.2h.8M9.8 201.2v1.2M9.9 200.2l.4-1.2 .5 1.2M10.5 201.2v1.2M10.5 201.7h.8"/>
<path d="M11.1 203.4v1.1l-.8-1.1v1.1M11.3 201.2v1.2M11.5 203.9h.5M11.9 201.3a.58 .58 0 0 1 .7 .4 .58 .58 0 0 1-.4 .7 .61 .61 0 0 1-.6-.4 .61 .61 0 0 1 .3-.7zM12.3 203.4h-.8v1.1h.8M12.6 203.9h.7v-.4l-.7-.1v1.1M13 201.2v1l.3 .2 .4-.2v-1M13 203.9l.4 .6M13.8 204.5h.1M14 201.2h.8M14.4 201.2v1.2M16.1 201.2l.3 1.2 .3-1.2 .3 1.2 .3-1.2"/>
<path d="M16.4 200.2v-1.2l.5 1.2 .4-1.2v1.2M17.6 200.2l.4-1.2 .5 1.2M17.6 201.7h.7v-.4l-.7-.1v1.2M18 201.7l.4 .7M18.8 201.2v1.2M19.1 201.2h.8M19.5 201.2v1.2M20 201.2h.7M20.4 201.2v1.2M21 201.7h.5M21.8 201.2h-.8v1.2h.8M22.9 201.2v1.2l-.8-1.2v1.2"/>
<path d="M24.5 201.8h.5l.3-.2v-.1l-.3-.3h-.5v1.2M25.7 201.7h.5M26.4 201.2h-.7v1.2h.7M26.8 201.7h.6l.2-.2-.3-.3h-.5v1.2M27.1 201.7l.5 .7M27.9 202.4v-1.2l.5 1.2 .4-1.2v1.2M29.3 201.2v1.2M30.5 201.4l-.3-.2-.5 .2 .1 .3 .6 .2 .1 .3-.3 .2-.5-.2M31.6 201.4a.48 .48 0 0 0-.8 0l.1 .3 .6 .2 .1 .1-.1 .3-.2 .1-.4-.1-.1-.1M32 201.2v1.2M32.5 201.4a.51 .51 0 0 1 .7 0 .51 .51 0 0 1 0 .7 .48 .48 0 0 1-.6 .2 .48 .48 0 0 1-.2-.6zM34.5 201.2v1.2l-.8-1.2v1.2"/>
<path d="M36.2 201.4a.54 .54 0 0 1 .7 .1 .54 .54 0 0 1-.1 .7 .54 .54 0 0 1-.7-.1 .54 .54 0 0 1 .1-.7zM37.3 201.7h.5M38.1 201.2h-.8v1.2M38.2 205.9v3.3M40 200.2l.4-1.2 .5 1.2M40.3 201.5a.49 .49 0 0 0-.7-.1 .49 .49 0 0 0-.1 .7l.3 .3 .3-.1 .2-.2M40.9 201.3a.58 .58 0 0 1 .7 .4 .58 .58 0 0 1-.4 .7 .61 .61 0 0 1-.6-.4 .61 .61 0 0 1 .3-.7zM42 201.8l.6-.1 .1-.4-.7-.1v1.2M43 201.2l.4 .5v.7M43.9 201.2l-.5 .5M45.3 201.7h.8v-.4l-.8-.1v1.2M45.7 201.7l.4 .7"/>
<path d="M46.5 201.2v1.2M47.7 201.5v-.1a.51 .51 0 0 0-.7 0 .51 .51 0 0 0-.1 .7l.2 .2 .4 .1 .2-.3v-.2h-.2M48 200.2v-1.2l.5 1.2 .4-1.2v1.2M48.1 201.7h.8M48.1 201.2v1.2M48.9 201.2v1.2M49.2 201.2h.8M49.6 201.2v1.2M50.2 202.4h68.9M75 205.9v3.3M111.7 205.9v3.3zM119.1 202.6h69.4"/>
<path d="M128.3 200.5a.61 .61 0 0 0-.6-.1 .61 .61 0 0 0-.4 .6M128.4 200.5l1 .8M130.3 200.7a.61 .61 0 0 1-.3 .6 .61 .61 0 0 1-.7-.1M134.1 200.2h1.6l-.8 1.4zM139.2 200.2h1.6l-.8 1.4zM140.8 200.2h1.7l-.9 1.4zM145.9 200.2h1.6l-.8 1.4zM147.5 200.2h1.6l-.8 1.4zM148.5 205.9v3.3M149.1 200.2h1.6l-.8 1.4zM154.1 200.2h1.6l-.8 1.4zM155.7 200.2h1.6l-.8 1.4z"/>
<path d="M157.3 200.2h1.6l-.8 1.4zM158.9 200.2h1.7l-.8 1.4zM164.1 201.6h5.1M179.6 201.3a.75 .75 0 0 0-.1-1 .75 .75 0 0 0-1.1 .1 .75 .75 0 0 0 0 1l-.2 .2h-1.7M179.6 201.3v.2l.2 .1h1.8M185.3 205.9v3.3M222 205.9v3.3M258.7 205.9v3.3M264.1 202a.59 .59 0 0 1 .7-.2 .59 .59 0 0 1 .3 .6v.4a.6 .6 0 0 1-.6 .7 .6 .6 0 0 1-.6-.7zM264.6 203.2l.4 .5M265.4 201.8h1M265.9 201.8v1.7"/>
<path d="M266.8 201.8v1.7h.9M269 202a.6 .6 0 0 0-1 .2l.1 .2 .8 .4 .1 .4a.65 .65 0 0 1-1 0M269.5 202.8h1.3M271.6 201.9a.48 .48 0 0 1 .7 .2 1.13 1.13 0 0 1-.4 1.4h-.1a1.08 1.08 0 0 1-.2-1.6zM273.1 202.1l.3-.3v1.7M274.5 202.1l.4-.3v1.7M275.8 202.8h1.4M277.8 203.5v-1.7l.5 1.7 .6-1.7v1.7M279.5 201.8a.87 .87 0 0 1 1.1 .8 .87 .87 0 0 1-1.1 .9zM281.1 202.8h1.3M283.1 201.9a.51 .51 0 0 1 .8 .2 1.13 1.13 0 0 1-.4 1.4h-.1a.92 .92 0 0 1-.4-1.4zM284.6 201.9a.51 .51 0 0 1 .8 .2v1.1a.48 .48 0 0 1-.5 .3 .48 .48 0 0 1-.4-.3 1.53 1.53 0 0 1 .1-1.3z"/>
<circle cx="141.4" cy="30.7" r="1.07"/>
<circle cx="112.5" cy="50.6" r="5.1"/>
<circle cx="112.5" cy="127" r="5.1"/>
<circle cx="11.8" cy="197.4" r="1.38"/>
<circle cx="23.8" cy="193.3" r=".49"/>
<circle cx="128.8" cy="197.2" r=".7"/>
<circle cx="257.2" cy="188.4" r=".15"/>
<circle cx="280.6" cy="181.4" r="1.88"/>
<circle cx="280.6" cy="181.4" r=".91"/>
<circle cx="166.6" cy="200.9" r=".74"/>
</g>
<g fill="none" stroke="#000" stroke-width=".18">
<path d="M16.3 29.1h20.2l11 10.7M78.2 24.2l-5.2 .2-6.8 17.3M171.4 33.3h-32.5l-19.4 12.8M240 33.8h3.2M246.4 32.8v6.3M246.4 33.8h3.2M249.6 32.8v6.3M252.7 33.8h7.2M29.1 41.1h20.9M30.1 44.3v89.2M49.7 42l2.3 2.3M105.6 55.2l-2.6 1.7"/>
<path d="M116.8 47.8l-8.6 5.7M175 41.1h25.7M178.2 54.2h22.5M199.8 44.3v6.7M199.8 57.3v12.2M235.2 50.7h6.1M236.3 53.8v70.1M178.2 72.7h22.5M199.8 75.9v9.8M178.2 88.8h22.5M199.8 92.1v9.9M48.9 115.1v10.2"/>
<path d="M178.2 105.2h22.5M199.8 108.4v9.9M29.1 136.6h20.9M33 124.3h12.6M48.9 135.5v14.2M48.9 124.3h4.4M53.3 123.4v1.9M56.6 124.3h3.1M176.2 135.5v14.2M177.8 133.5h22.9M178.2 121.4h22.5M199.8 124.6v5.7"/>
<path d="M235.2 127.1h6.1M52 148.7h121"/>
</g>
<g fill="#000" stroke="#000" stroke-width=".18">
<path d="M47.8 39.4l1.9 2.6-2.6-1.8zM243.2 33.3l3.2 .5-3.2 .6zM249.6 33.8l3.1-.5v1.1zM30.1 41.1l.5 3.2h-1.1zM65.2 41.3l2 .8-3.3 5.5zM105.3 54.7l2.9-1.2-2.3 2.1zM116.8 47.8l2.4-2.1 .5 .9zM199.8 41.1l.5 3.2h-1.1zM199.2 51h1.1l-.5 3.2zM199.8 54.2l.5 3.1h-1.1zM236.3 50.7l.5 3.1h-1.1zM199.2 69.5h1.1l-.5 3.2z"/>
<path d="M199.8 72.7l.5 3.2h-1.1zM199.2 85.7h1.1l-.5 3.1zM199.8 88.8l.5 3.3h-1.1zM199.2 102h1.1l-.5 3.2zM199.8 105.2l.5 3.2h-1.1zM199.2 118.3h1.1l-.5 3.1zM29.5 133.5h1.1l-.5 3.1zM45.6 123.8l3.3 .5-3.3 .6zM53.3 124.3l3.3-.5v1.1zM199.8 121.4l.5 3.2h-1.1zM199.2 130.3h1.1l-.5 3.2zM235.7 123.9h1.1l-.5 3.2z"/>
<path d="M48.9 148.7l3.1-.5v1.1zM173 148.2l3.2 .5-3.2 .6z"/>
</g>
<g font-size="8.9">
<text x="54.4" y="52.1">LO</text>
<text x="53.3" y="69.1">SR.NO-</text>
<text x="52.7" y="114.9">Mfgd by - www.petromek.in</text>
<text x="54.4" y="133.3">LC</text>
</g>
<text font-size="7.1" x="236" y="147.5">SIDE VIEW</text>
<text font-size="6.6" x="96.7" y="159.1">FRONT VIEW</text>
<text font-size="6.5" x="13.5" y="182.7">*</text>
<text font-size="6.2" x="284.3" y="195.1">00</text>
<g font-size="4.9">
<text x="10.2" y="165.1">NOTE:-</text>
<text x="9.5" y="173.9">2. REMOVE ALL SHARP CORNERS &amp; EDGES.</text>
<text x="202.8" y="183.1">VBK</text>
<text x="9.5" y="186.3">5. ASK US IF ANY DOUBT. DO NOT ASSUME.</text>
<text x="202.8" y="186.6">VBK</text>
</g>
<g font-size="4.4">
<text x="189.4" y="175">ERN NO</text>
<text x="213.1" y="175">DATE</text>
<text x="275.5" y="175">DRAWN</text>
<text x="285" y="175">APPD</text>
<text x="246.6" y="183.8">SS304</text>
<text x="203.2" y="189.8">BRT</text>
</g>
<g font-size="3.6">
<text x="26.1" y="193.9">(</text>
<text x="38.2" y="193.9">)</text>
</g>
<g font-size="3.2">
<text x="18.1" y="3.6">1</text>
<text x="54.2" y="3.6">2</text>
<text x="91.7" y="3.6">3</text>
<text x="127.4" y="3.6">4</text>
<text x="167.1" y="3.6">5</text>
<text x="202.6" y="3.6">6</text>
<text x="239.9" y="3.6">7</text>
<text x="274.7" y="3.6">8</text>
<text x="2.4" y="20.5">A</text>
<text x="292.8" y="31.4">A</text>
<text x="2.4" y="53.4">B</text>
<text x="292.8" y="63.9">B</text>
<text x="2.3" y="88.5">C</text>
<text x="292.7" y="96.3">C</text>
<text x="2.3" y="125.5">D</text>
<text x="292.7" y="128.8">D</text>
<text x="2.4" y="158.1">E</text>
<text x="292.8" y="161.3">E</text>
<text x="2.5" y="195.8">F</text>
<text x="292.9" y="193.8">F</text>
<text x="18.1" y="208.7">1</text>
<text x="54.9" y="208.7">2</text>
<text x="93.6" y="208.7">3</text>
<text x="128.7" y="208.7">4</text>
<text x="165.8" y="208.7">5</text>
<text x="202.2" y="208.7">6</text>
<text x="239.3" y="208.7">7</text>
<text x="275.7" y="208.7">8</text>
</g>
<text font-size="2.9" x="199.4" y="200">PETROSAFE SAFETY SYSTEMS</text>
<g font-size="2.6">
<text x="192.6" y="168.3">-</text>
<text x="214.8" y="168.3">-</text>
<text x="278" y="168.3">-</text>
<text x="286.8" y="168.3">-</text>
</g>
<g font-size="2.1">
<text x="61.4" y="193.6">M/cg Deviation for open Dimns. (Med. to IS: 2102)</text>
<text x="120.4" y="197.5">New</text>
<text x="139.4" y="193">Surface Roughness Symbols</text>
<text x="120.9" y="201.6">Old</text>
</g>
<g font-size="2">
<text x="57.4" y="197.9">Over</text>
<text x="74.8" y="197.9">6</text>
<text x="80.9" y="197.9">30</text>
<text x="87.1" y="197.9">120</text>
<text x="93.9" y="197.9">315</text>
<text x="100.1" y="197.9">1000</text>
<text x="106.8" y="197.9">2000</text>
<text x="52.8" y="201.5" transform="rotate(-90 52.8 201.5)">Dims.</text>
<text x="54.7" y="201.4">Upto &amp; Inc.</text>
<text x="68" y="201.4">6</text>
<text x="74.2" y="201.4">30</text>
<text x="80.4" y="201.4">120</text>
<text x="87.1" y="201.4">315</text>
<text x="93.3" y="201.4">1000</text>
<text x="100.1" y="201.4">2000</text>
<text x="106.8" y="201.4">4000</text>
<text x="112.9" y="199.7">&gt;4000</text>
<text x="53.3" y="204.9">Tolerance</text>
<text x="66.6" y="204.9">±0.1</text>
<text x="73.4" y="204.9">±0.2</text>
<text x="80.1" y="204.9">±0.3</text>
<text x="86.9" y="204.9">±0.5</text>
<text x="93.6" y="204.9">±0.8</text>
<text x="100.3" y="204.9">±1.2</text>
<text x="107.1" y="204.9">±2.0</text>
<text x="113.8" y="204.9">±3.0</text>
</g>
<g font-size="1.8">
<text x="14.7" y="198.1">&quot;</text>
<text x="30.5" y="198.1">&quot;</text>
<text x="126.4" y="204.9">For other Roughness Symbols &amp; Values See IS:3073 (TS:11507)</text>
</g>
<text font-size="1.7" x="201.5" y="202.2">( DIVISION OF PETROMECH ENGG. PVT. LTD.)</text>
<g font-size="1.6">
<text x="68.3" y="197.8">-</text>
<text x="127.1" y="196.1">N12</text>
<text x="132.6" y="196.3">N11</text>
<text x="139" y="196.3">N9</text>
<text x="146.5" y="196.3">N6</text>
<text x="155.4" y="196.3">N3</text>
<text x="163" y="196.7">N6</text>
<text x="173.8" y="196.7">N6</text>
</g>
<g font-size="1.5">
<text x="203.9" y="203.6">th</text>
<text x="190" y="204.6">OFFICE NO.-606, 6</text>
<text x="204.9" y="204.6">FLOOR, SOUTH BLOCK, SACRED WORLD, WANOWARI, PUNE</text>
</g>
<g font-size="1.1">
<text x="27.6" y="192.8">12.5</text>
<text x="31.5" y="192.7">3.2</text>
<text x="35.3" y="192.7">0.8</text>
</g>
<g font-size="1">
<text x="166.6" y="195.8">HRD</text>
<text x="177.6" y="195.8">HRD &amp; GRD</text>
</g>
</svg>
